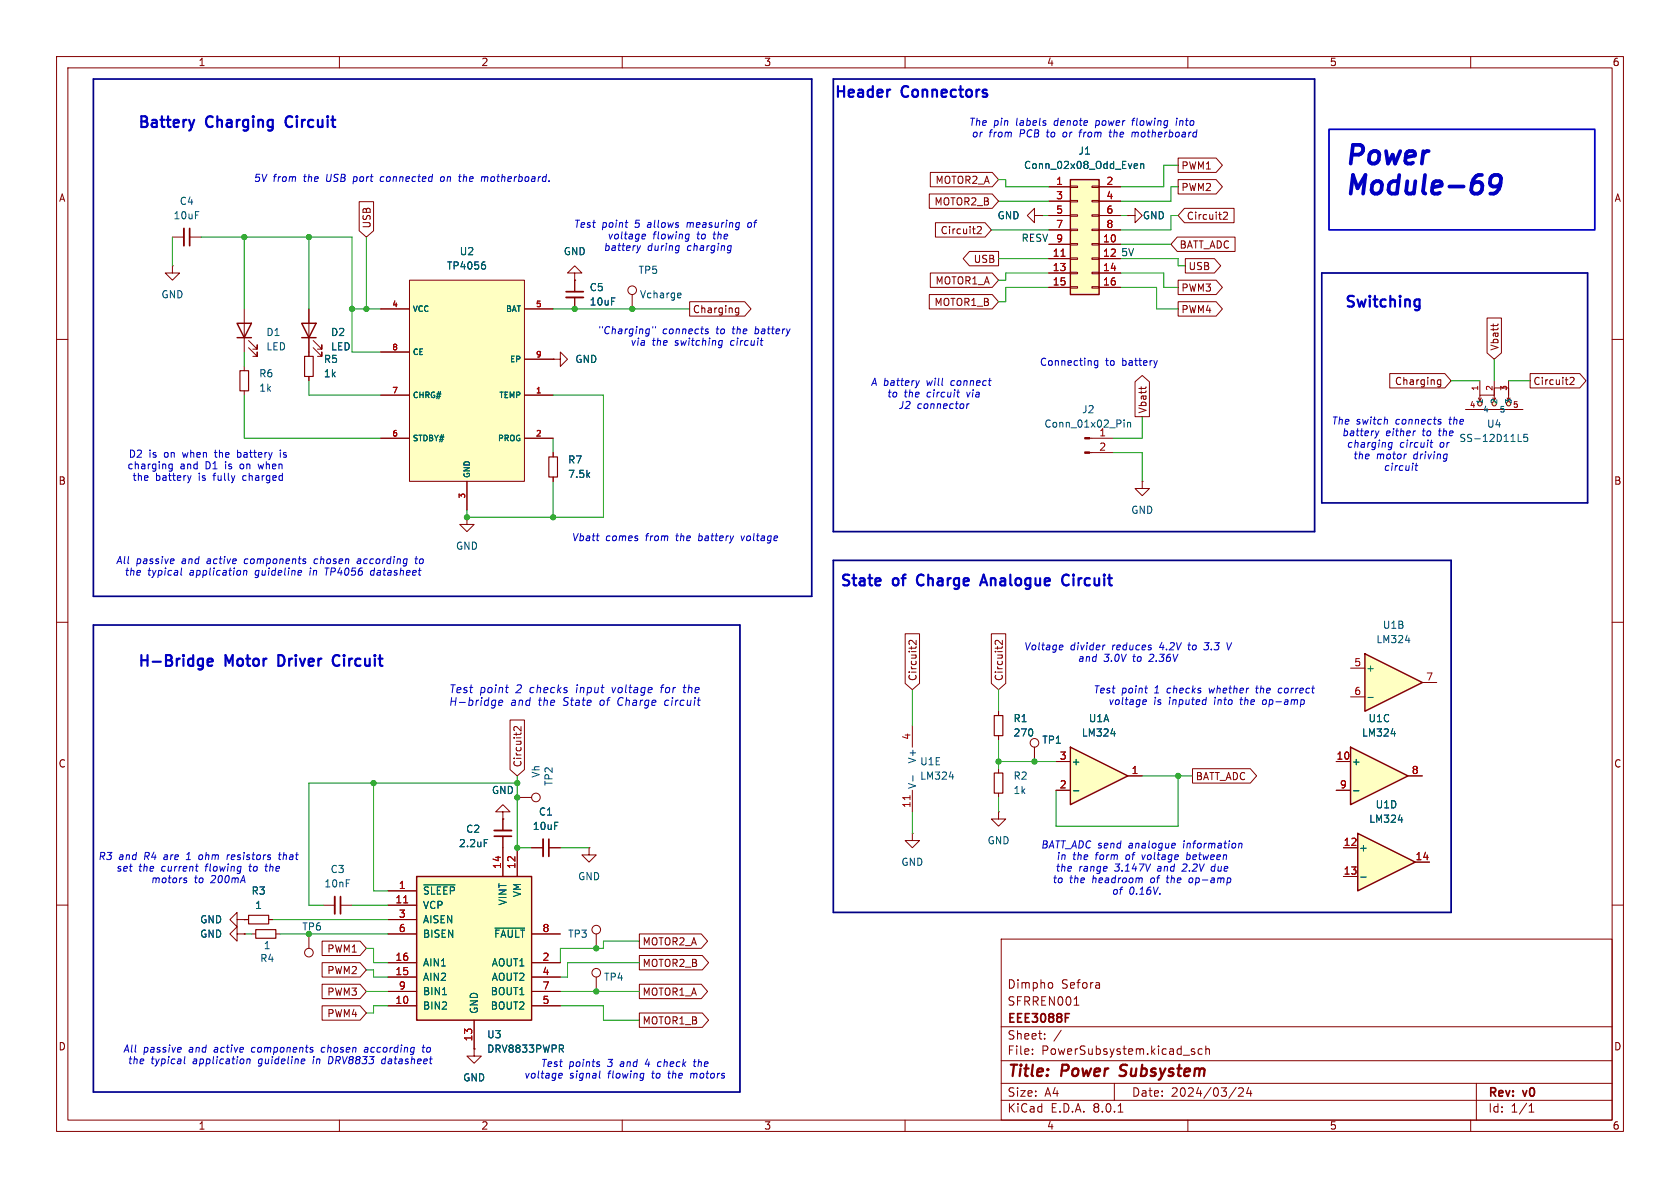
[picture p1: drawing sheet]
<svg xmlns="http://www.w3.org/2000/svg" width="297mm" height="210mm" viewBox="0 0 297 210" stroke-linecap="round" stroke-linejoin="round" font-family="sans-serif">
<g fill="none" stroke="#840000" stroke-width=".18">
<path d="M10 10h277v190h-277zM12 12h273v186h-273zM60 10v2M110 10v2M160 10v2M210 10v2M260 10v2M10 60h2M30.5 41.9h2M33.5 41.9h2.1M101.6 48.3h1.3l-1.3-1.3-1.3 1.3h1.3v1.2M101.6 49.5h.1"/>
<path d="M285 60h2M10 110h2M285 110h2M10 160h2M94 149.9h2M97 149.9h2.1M104.1 149.9v1.2h1.3l-1.3 1.3-1.2-1.3h1.2M104.1 149.9h.1M285 160h2M57.1 160h2.1M60.2 160h2M177 166h108v32h-108z"/>
<path d="M185.8 173.7l.3 .3v.4l-.3 .3M189.9 177.7h.8M60 198v2M83.8 185.4v1.3h1.3l-1.3 1.3-1.3-1.3h1.3M83.8 185.4h.1M110 198v2M160 198v2M177 194.5h108M177 191.5h108M177 187.5h108M177 181.5h108M182.5 186.3v.1"/>
<path d="M182.5 185.5v.1M184.7 183.6v.1M184.7 182.8v.1M187.6 182.1l-1.3 2M197 191.5v3M197.7 196.6h.8M210 198v2M210.7 185.8l.5 .2v.1v.2l-.5 .1M210.7 185.5h.5M212.5 185.5l-.4-.1-.3 .3v.4l.2 .2h.5M213.2 185.5l.2-.1 .3 .1 .1 .9M213.2 184.9v1.5"/>
<path d="M218.5 192.2l-1.3 2M219 192.4l.5-.1 .2 .1 .1 .3-.9 1.1h.9M220.7 192.2l-.3 1.1h.9M221.1 192.8v1M260 198v2M261 191.5v6.5M270.3 196.6h.9M270.3 195.5l.4-.4v1.5"/>
</g>
<path d="M197.9 190.1l.3 .1M198.2 188.4l-.1 .4v.2" fill="none" stroke="#840000" stroke-width=".4"/>
<path d="M33.5 40.4v3M60.2 158.5v3M97 148.3v3.1M188.3 179.9h.5M188.3 179.2h.8" fill="none" stroke="#840000" stroke-width=".3"/>
<path d="M32.5 40.4v3M59.2 158.5v3M96 148.3v3.1" fill="none" stroke="#840000" stroke-width=".33"/>
<path d="M72.4 49.5h20.3v35.6h-20.3z" fill="#ffffc2"/>
<g fill="none" stroke="#840000" stroke-width=".18">
<path d="M67.3 54.6h5.1M72.4 49.5h20.3v35.6h-20.3zM92.7 54.6h5.1M101.6 49.5v2.1M101.6 52.6v2M67.3 69.9h5.1M67.3 77.5h5.1M67.3 62.2h5.1M92.7 69.9h5.1M92.7 77.5h5.1M92.7 63.5h5.1M97.8 63.5h1.3v-1.3l1.2 1.3-1.2 1.3v-1.3"/>
<path d="M97.8 63.5h.1M82.5 85.1v5.1M97.8 80v.8M97.8 84.3v.8M88.9 143.5h1.3l-1.3-1.3-1.3 1.3h1.3v1.3M88.9 144.8h.1M88.9 144.8v2M88.9 147.8v2.1M41.9 165.1v-1.3l-1.3 1.3 1.3 1.3v-1.3h1.3M41.9 162.6v-1.3l-1.3 1.3 1.3 1.2v-1.2h1.3M43.2 165.1h.1M43.2 162.6h.1"/>
<path d="M105.4 172.7v2.6"/>
<circle cx="105.4" cy="172" r=".76"/>
</g>
<path d="M85.5 46.3h.2M85.6 46.8l.2 .2v.3l-.2 .3M85.6 148.4h.6" fill="none" stroke="#006464" stroke-width=".18"/>
<path d="M97 80.8h1.6v3.5h-1.6z" fill="none" stroke="#840000" stroke-width=".2"/>
<path d="M100.1 52.6h3M87.4 146.8h3" fill="none" stroke="#840000" stroke-width=".33"/>
<path d="M100.1 51.6h3M87.4 147.8h3" fill="none" stroke="#840000" stroke-width=".3"/>
<path d="M189.2 31.8h5.1v20.3h-5.1z" fill="#ffffc2"/>
<g fill="none" stroke="#840000" stroke-width=".18">
<path d="M185.4 33h3.8M185.4 35.6h3.8M185.4 38.1h3.8M189.2 38h1.3v.2h-1.3zM189.2 35.4h1.3v.3h-1.3zM189.2 32.9h1.3v.2h-1.3zM193 38h1.3v.2h-1.3zM193 35.4h1.3v.3h-1.3zM193 32.9h1.3v.2h-1.3zM194.3 33h3.8M194.3 35.6h3.8M194.3 38.1h3.8"/>
<path d="M185.4 43.2h3.8M185.4 45.7h3.8M185.4 48.3h3.8M185.4 50.8h3.8M185.4 40.6h3.8M189.2 50.7h1.3v.2h-1.3zM189.2 48.1h1.3v.3h-1.3zM189.2 45.6h1.3v.2h-1.3zM189.2 43.1h1.3v.2h-1.3zM189.2 40.5h1.3v.3h-1.3zM193 50.7h1.3v.2h-1.3zM193 48.1h1.3v.3h-1.3z"/>
<path d="M193 45.6h1.3v.2h-1.3zM193 43.1h1.3v.2h-1.3zM193 40.5h1.3v.3h-1.3zM194.3 43.2h3.8M194.3 45.7h3.8M194.3 48.3h3.8M194.3 50.8h3.8M194.3 40.6h3.8M43.2 162.6h.7M47.5 162.6h.8M54.6 165.1v2.5"/>
<circle cx="54.6" cy="168.4" r=".76"/>
</g>
<path d="M189.2 31.8h5.1v20.3h-5.1z" fill="none" stroke="#840000" stroke-width=".25"/>
<path d="M187.6 45.3h.7" fill="none" stroke="#a90000" stroke-width=".18"/>
<path d="M200.7 28.9l.4 .1v.2l-.6 .2M201.1 29.7l-.4 .1M201.7 29.1l.1-.2 .3 .1 .1 .8M201.7 28.9v.9" fill="none" stroke="#006464" stroke-width=".18"/>
<path d="M43.9 161.8h3.6v1.5h-3.6z" fill="none" stroke="#840000" stroke-width=".2"/>
<path d="M73.7 154.9h20.3v25.4h-20.3z" fill="#ffffc2"/>
<path d="M41.9 57.2h2.5l-1.2 2.5zM41.9 59.7h2.5M53.3 57.2h2.6l-1.3 2.5zM53.3 59.7h2.6M73.7 154.9h20.3v25.4h-20.3z" fill="none" stroke="#840000" stroke-width=".25"/>
<g fill="none" stroke="#840000" stroke-width=".18">
<path d="M30.5 47v1.3h1.2l-1.2 1.2-1.3-1.2h1.3M30.5 47h.1M43.2 54.6v7.6M54.6 54.6v8.4M111.8 52.1v2.5M43.2 64.8v.7M43.2 69.1v.8M43.9 61.5l1.6 1.5v-.8v.8h-.8M43.9 60.2l1.6 1.5v-.7v.7h-.8M54.6 66.5v.8M55.4 61.5l1.5 1.5v-.8v.8h-.8M55.4 60.2l1.5 1.5v-.7v.7h-.8"/>
<path d="M82.5 91.4v1.3h1.3l-1.3 1.3-1.2-1.3h1.2M82.5 91.4h.1M161.3 128.3v3.8M161.3 139.7v3.8M176.5 125.7v.8M176.5 130v.8M182.9 132.1v2.5M68.6 157.5h5.1M88.9 149.9v5M91.4 149.9v5M91.4 141h2.6M44.4 165.1h.8"/>
<path d="M48.8 165.1h.7M68.6 177.8h5.1M68.6 160h5.1M68.6 172.7h5.1M68.6 170.2h5.1M68.6 162.6h5.1M68.6 165.1h5.1M68.6 175.3h5.1M94 177.8h5.1M94 172.7h5.1M94 170.2h5.1M94 165.1h5.1"/>
<path d="M94 175.3h5.1M105.4 165.1v2.5M83.8 180.3v5.1"/>
<circle cx="111.8" cy="51.3" r=".76"/>
<circle cx="182.9" cy="131.3" r=".76"/>
<circle cx="94.7" cy="141" r=".76"/>
<circle cx="105.4" cy="164.3" r=".76"/>
</g>
<path d="M120 51.8l.3 .1 .1 .2-.6 .1M120.3 52.6h-.3M161.4 137.1v1M167.8 137.3h.8M74.9 156.4h5.6M78.2 175.8h.7M87.5 164.1h5.2M99.2 185.4l.4 .6M99.5 184.8l.1 .2-.1 .3" fill="none" stroke="#006464" stroke-width=".18"/>
<path d="M71.4 159.6h.7M160.9 140.6v.8" fill="none" stroke="#a90000" stroke-width=".18"/>
<path d="M42.4 65.5h1.5v3.6h-1.5zM53.8 63h1.6v3.5h-1.6zM175.8 126.5h1.5v3.5h-1.5zM45.2 164.3h3.6v1.6h-3.6z" fill="none" stroke="#840000" stroke-width=".2"/>
<path d="M241.3 115.6l10.2 5.1-10.2 5z" fill="#ffffc2"/>
<path d="M241.3 115.6l10.2 5.1-10.2 5z" fill="none" stroke="#840000" stroke-width=".25"/>
<path d="M238.8 118.1h2.5M238.8 123.2h2.5M251.5 120.7h2.5M161.3 147.3v1.3h1.3l-1.3 1.3-1.3-1.3h1.3M161.3 147.3h.1" fill="none" stroke="#840000" stroke-width=".18"/>
<path d="M248.5 113.2h.8M241.8 123.3h1" fill="none" stroke="#006464" stroke-width=".18"/>
<path d="M240 147.3l10.2 5.1-10.2 5.1z" fill="#ffffc2"/>
<path d="M240 147.3l10.2 5.1-10.2 5.1z" fill="none" stroke="#840000" stroke-width=".25"/>
<path d="M237.5 149.9h2.5M237.5 154.9h2.5M250.2 152.4h2.5" fill="none" stroke="#840000" stroke-width=".18"/>
<path d="M240.6 155h.9M247.2 144.9h.8" fill="none" stroke="#006464" stroke-width=".18"/>
<path d="M238.8 132.1l10.1 5.1-10.1 5z" fill="#ffffc2"/>
<path d="M238.8 132.1l10.1 5.1-10.1 5z" fill="none" stroke="#840000" stroke-width=".25"/>
<path d="M236.2 134.6h2.6M236.2 139.7h2.6M248.9 137.2h2.6M176.5 143.5v1.3h1.3l-1.3 1.3-1.2-1.3h1.2M176.5 143.5h.1" fill="none" stroke="#840000" stroke-width=".18"/>
<path d="M239.3 139.8h1M245.9 129.7h.8" fill="none" stroke="#006464" stroke-width=".18"/>
<path d="M189.2 132.1l10.2 5.1-10.2 5z" fill="#ffffc2"/>
<path d="M189.2 132.1l10.2 5.1-10.2 5z" fill="none" stroke="#840000" stroke-width=".25"/>
<g fill="none" stroke="#840000" stroke-width=".18">
<path d="M63.5 35.7h2.5v5.1l-1.2 1.1-1.3-1.1zM164.3 34.3h11.1l1.1 1.3-1.1 1.2h-11.1zM164.5 30.5h10.9l1.1 1.3-1.1 1.2h-10.9zM165.4 39.4h8.7l1.2 1.2-1.2 1.3h-8.7zM182.9 38.1v-1.3l-1.3 1.3 1.3 1.3v-1.3h1.2M184.1 38.1h.1M185.4 33h3.8M185.4 35.6h3.8M185.4 38.1h3.8M194.3 33h3.8M194.3 35.6h3.8M194.3 38.1h3.8"/>
<path d="M199.4 38.1h1.3v-1.3l1.2 1.3-1.2 1.3v-1.3M199.4 38.1h.1M208.3 27.9h6.7l1.1 1.3-1.1 1.3h-6.7zM208.3 31.7h6.7l1.1 1.3-1.1 1.3h-6.7zM209.4 36.8h8.8v2.6h-8.8l-1.1-1.3zM216.3 37.6l.5-.1 .2 .4-.8 .9h.8M54.6 54.6v2.6M54.6 59.7v3.3M67.3 54.6h5.1M92.7 54.6h5.1M101.6 49.5h.1M101.6 49.5v2.1"/>
<path d="M101.6 52.6v2M121.9 53.3h9.8l1.1 1.3-1.1 1.3h-9.8zM130.1 55.2l.1 .1 .4-.1M130.6 54.4v1.1l-.2 .2-.3-.1M130.6 54.5l-.4-.1-.1 .2M164.3 52.1h11.1l1.1 1.2-1.1 1.3h-11.1zM164.5 48.3h10.9l1.1 1.2-1.1 1.3h-10.9zM171.4 44.4h5.1v2.6h-5.1l-1.1-1.3zM172.8 40.2l.4-.2 .3 .4-.8 .9h.8M185.4 43.2h3.8M185.4 45.7h3.8M185.4 48.3h3.8"/>
<path d="M185.4 50.8h3.8M185.4 40.6h3.8M194.3 43.2h3.8M194.3 45.7h3.8M194.3 48.3h3.8M194.3 50.8h3.8M194.3 40.6h3.8M208.1 41.9h10.2v2.6h-10.2l-1.1-1.3zM208.3 49.5h6.7l1.1 1.3-1.1 1.3h-6.7zM208.3 53.3h6.7l1.1 1.3-1.1 1.3h-6.7zM209.5 45.7h5.2l1.1 1.3-1.1 1.3h-5.2zM262.9 56.2h2.5v6.2l-1.2 1.1-1.3-1.1z"/>
<path d="M264 57.3v.4M264.8 57.3v.1M54.6 66.5v.8M67.3 77.5h5.1M67.3 69.9h5.1M67.3 62.2h5.1M92.7 77.5h5.1M92.7 69.9h5.1M92.7 63.5h5.1M97.8 63.5h.1M192.6 77.5h4.2M200.7 67.5l1.2-1.1 1.3 1.1v6.2h-2.5z"/>
<path d="M201.8 68.4v.5M202.6 68.4v.1M245.7 66h9.7l1.1 1.3-1.1 1.3h-9.7zM254.2 67.9l.1 .1 .4-.1M254.7 67.1v1.1l-.2 .2-.3-.1M254.7 67.2l-.4-.1-.1 .2M259.1 72.4h10.1M261.4 70.4l.2 .5M261.6 67.3v2.6M261.9 70.4l-.3 .5M263.9 70.4l.3 .5M264.2 67.3v2.6v-1.3h2.5v2.3l.3-.5"/>
<path d="M264.4 70.4l-.2 .5v-1h-2.6v1M266.7 67.3v2.6M270.5 66h8.8l1.1 1.3-1.1 1.3h-8.8zM277.6 66.8l.4-.1 .3 .4-.8 .9h.8M82.5 85.1v5.1M97.8 80v.8M97.8 84.3v.8M192.6 80h4.2M201.9 85.1v1.3h1.3l-1.3 1.2-1.2-1.2h1.2M201.9 85.1h.1M160 112h2.6v8.8l-1.3 1.1-1.3-1.1zM162 113.2v.8l-.9-.8-.4 .2 .1 .5"/>
<path d="M175.3 112h2.5v8.8l-1.3 1.1-1.2-1.1zM177.2 113.2v.8l-.9-.8-.4 .2 .2 .5M90.2 127.3h2.5v8.7l-1.3 1.2-1.2-1.2zM92.1 128.4v.8l-.9-.8-.4 .3 .2 .5M176.5 125.7v.8M176.5 130v.8M176.5 135.9v.8M182.9 132.1v2.5M186.7 139.7h2.5M186.7 134.6h2.5M199.4 137.2h2.5M210.8 135.9h10.2l1.2 1.3-1.2 1.2h-10.2z"/>
<path d="M236.2 139.7h2.6M236.2 134.6h2.6M248.9 137.2h2.6M68.6 157.5h5.1M88.9 144.8h.1M88.9 144.8v2M88.9 147.8v7.1M91.4 149.9v5M94 149.9h2M97 149.9h2.1M176.5 140.2v.8M237.5 149.9h2.5"/>
<path d="M237.5 154.9h2.5M250.2 152.4h2.5M43.2 165.1h.1M43.2 162.6h.1M43.2 162.6h.7M47.5 162.6h.8M56.9 177.8h6.8l1.1 1.3-1.1 1.2h-6.8zM56.9 174h6.8l1.1 1.3-1.1 1.2h-6.8zM56.9 170.2h6.8l1.1 1.3-1.1 1.2h-6.8zM56.9 166.4h6.8l1.1 1.2-1.1 1.3h-6.8zM68.6 162.6h5.1M68.6 177.8h5.1"/>
<path d="M68.6 160h5.1M68.6 172.7h5.1M68.6 170.2h5.1M68.6 165.1h5.1M68.6 175.3h5.1M94 177.8h5.1M94 172.7h5.1M94 170.2h5.1M94 165.1h5.1M94 175.3h5.1M113 174h11l1.1 1.3-1.1 1.2h-11zM113 165.1h11l1.1 1.3-1.1 1.2h-11z"/>
<path d="M113 179.1h11.2l1.1 1.2-1.1 1.3h-11.2zM113 168.9h11.2l1.1 1.3-1.1 1.3h-11.2zM83.8 185.4h.1M83.8 180.3v5.1"/>
</g>
<g fill="none" stroke="#006464" stroke-width=".18">
<path d="M200.7 28.9l.4 .1v.2l-.6 .2M201.1 29.7l-.4 .1M201.7 29.1l.1-.2 .3 .1 .1 .8M201.7 28.9v.9M85.5 46.3h.2M85.6 46.8l.2 .2v.3l-.2 .3M198.7 74.2v.2M198.7 74.7v.8M199.3 74.7v.8M199.3 74.8l.2-.1h.3l.1 .8M268.4 78h.6M270 76.8h-.6v.6l.1-.1h.5l.1 .2-.1 .4-.2 .1-.4-.1"/>
<path d="M189.8 139.8h.9M196.4 129.7h.8M239.3 139.8h1M245.9 129.7h.8M74.9 156.4h5.6M85.6 148.4h.6M240.6 155h.9M247.2 144.9h.8M78.2 175.8h.7M87.5 164.1h5.2M99.2 185.4l.4 .6M99.5 184.8l.1 .2-.1 .3"/>
</g>
<path d="M175.8 136.7h1.5v3.5h-1.5z" fill="none" stroke="#840000" stroke-width=".2"/>
<g fill="#840000" stroke="#840000" stroke-width=".18">
<path d="M191.8 79.9h.8v.2h-.8z"/>
<path d="M191.8 77.3h.8v.3h-.8z"/>
</g>
<g fill="none" stroke="#0000c2" stroke-width=".18">
<path d="M67.4 31.3l-.2 .5 .2 .3M78.4 31.2l-.4 .1-.1 .2v.5l.3 .1M81.1 31.2h.5M81.2 32l.3 .1M85.2 31.3l.4-.1 .1 .2M85.7 31.4l-.1 .7M85.9 31.2l-.2 .2M110.5 39.3h.5M132.4 39.4l-.2 .6 .2 .2M190.7 23.4h.5M191 23l-.2 1.2M196.3 22.9l-.1 1.1 .2 .2"/>
<path d="M200.1 21.3h.5M200.2 23.4l-.1 .8M200.4 23.4l-.2 .1M200.4 21l-.2 1.2M208 21.3l-.1 .9M208.1 20.9v.1M113.2 43.4l-.4 .9M113.6 41.5l.4-.1 .1 .3-.6 .1M114 42.2h-.4M114.7 58.2h.1M114.8 58.2l-.1 1M115.4 57.7v.3"/>
<path d="M115.9 57.7v.3M120.1 43.4l-.1 1.1M121.7 42.2h-.3M121.8 41.4l-.1 1-.1 .2M124.8 58.5l.4 .3-.1 .1-.3 .1M124.8 58.2h.4M128.9 43.4l.4 .1M129.2 44.2l-.2 .1M129.3 43.4l-.2 1.1-.1 .1M42 79.6v1.2M42.1 80h-.1M49.6 79.6v.1"/>
<path d="M49.6 80v.8M127.3 60.2l.4 .1M127.6 61h-.4M127.7 60.2l-.1 1-.3 .3M134.7 61h.1M162.5 67.3l-.4 .8M169.2 69.3h.4M169.3 70.1l.2 .1M169.4 68.9l-.1 1.1M171 71.4l-.1 .8M171.3 71.4l-.4 .2M194.1 63.7v1.1l-.3 .2h-.3"/>
<path d="M194.1 63.8l-.4-.1-.2 .3 .1 .5h.5M204.6 63.7l-.3 .9M243.8 76.2l-.4 .8M245.3 74.2l-.1 .8M245.5 78.9l.1 .2 .4-.1M246.1 78.3l-.3-.1-.3 .3M246.1 78.2l-.1 1.1-.3 .2-.3-.1M250.1 76.2h.2M252.8 78.2h.5M253.1 77.8l-.2 1.1 .3 .2M254.4 74.6l.3 .1-.2 .3M254.5 74.1l.3 .1"/>
<path d="M30.4 82v1.1l-.2 .2-.3-.1M30.4 82.1l-.3-.1-.3 .3 .2 .5h.4M30.6 98.8l.2 .3-.7 .1M33.8 84.1l-.3 .8M42 80.8h.1M45.6 82l.3 .9M53.8 98.8l.3 .1M53.9 99.2l.2 .2-.3 .2M55.7 98.9l-.2 .5 .2 .2M63.6 98.8l-.3 .1M63.6 99.2h-.3l-.2 .1 .1 .3h.4M73.4 98.8h.4"/>
<path d="M73.6 98.4l-.1 1.1 .2 .1M105.4 94.7h.5M131 94.7l.2 .9 .4-.9M248.5 80.3h.2M250.4 81.9l-.1 1.1 .2 .2M32.1 100.4l-.1 1.1 .1 .2M43.1 100.8l-.1 .9M43.2 100.9l-.1 .1M43.6 100.9v.8M53.2 101.6l-.1 .1M53.3 100.9v.2l-.6 .2M57.8 100.4l-.1 1.3"/>
<path d="M65.7 100.9l-.2 .5 .2 .3h.2M187.5 114l.4 .1v.2l-.6 .2M187.8 114.8l-.4 .1M195.4 114l-.3 .1M210 114h.5M212.8 114.8l.6 .1M213 113.6h.8M216.9 113.6l.3 1.3 .5-1.3M87.5 123.8h.1M87.5 124.6l-.1 .1M87.6 123.8l-.2 1.2M88.4 123.8l-.2 .2-.1 .5 .2 .2 .4-.1"/>
<path d="M88.7 123.8l.2 .3-.7 .1M89.4 121.5h.5M108.2 121.5l.2 1M116.8 121.5h.5M117 121.3l-.1 1.2M117.7 123.8l-.2 .6 .2 .3M120.8 121.5h.5M121 121.1l-.1 1.2 .3 .2M202.4 121.7h.5M202.5 124.5h-.3M202.6 123.8l.1 .2-.7 .1M213.8 121.7l.1 .8"/>
<path d="M219.2 123.7h.5M222 121.7h.5M222.2 121.2l-.1 1.1 .1 .2M223.4 123.8l-.2 .5 .2 .2M226.5 121.7l-.4 .1-.1 .5 .1 .1 .3 .1M230.4 123.7l.2 .2-.1 .5M32.6 155.3h.4M32.7 155.6l.3 .1v.2l-.2 .1h-.2M32.9 152h.7M33.2 151h-.2M34.6 153.2h.5M34.8 154h.1"/>
<path d="M35.3 151.2l-.2 .5 .2 .3M40.2 151.1l-.1 .9M40.5 151.1l-.3 .3M44 153.2h.5M46.8 153.2h.5M47.1 152.7l-.2 1.1 .2 .2M49.2 151.1h.5M49.5 150.7l-.2 1.1 .3 .2M201.6 155.2l.3 .2v.6M201.9 151.1l.2 .9M206.2 155.2h.5M207.4 149.1h.3l.1 .3-.7 .1"/>
<path d="M207.6 149.8l-.1 .1M209.8 151.9l.1 .1M209.9 150.7l-.1 1.3M210 151.1l-.1 .1M210.4 155.3l-.2 .5 .2 .2M214.3 153.2l-.2 .6 .2 .2M217.4 155.2l.2 .2-.1 .5M219 149.2l.2-.1h.3v.8M219.1 149.1l-.2 .8M31.9 185.2l.1 .3-.6 .1M32.7 186.8l-.1 1.1 .1 .1M43.7 187.3l.2-.1 .3 .1-.1 .7"/>
<path d="M43.7 187.2l-.1 .8M53.8 188h-.2M53.9 187.3v.2l-.6 .1M55 185.2h.3M55.2 185.6l.1 .2-.2 .2M57 185.2l-.2 .6 .2 .2M58.2 186.8l-.2 1.2h.4M64.9 185.2h-.4M64.9 185.5h-.3l-.2 .2v.2l.5 .1M67.6 187.3l-.1 .5 .1 .2h.3M74.6 185.2h.5M74.9 184.7l-.2 1.1 .3 .2"/>
<path d="M98.9 189.8l.3-.1 .2 .3-.6 .2M99.3 190.5l-.4 .1M105.8 188.1l.2 .3-.2 .1M105.9 187.7l.1 .1M106 190.5l.1 .1M106.1 189.3l-.2 1.1M113.7 189.7l.1 .1M113.8 189.7l-.1 1.1M116.4 187.8l-.2 .5 .2 .2M118.1 189.7h.4M122.2 189.7l-.1 .9M122.2 189.8v.1"/>
<path d="M122.6 187.7h.5M122.8 187.3l-.1 1.1 .3 .1"/>
</g>
<g fill="none" stroke="#0000c2" stroke-width=".38">
<path d="M157.4 15.9h-.4M25.9 20.7l-.3-.2h-.6v2M28.6 20.5v1.7M29.7 20.5v1.7M34.3 21.2l-.4 1.3M37.6 20.7a.66 .66 0 0 0-1 .1M38.4 20.5v2M44.8 20.5l-.1 .1 .1 .1M44.8 20.5l.1 .1-.1 .1M44.8 20.5v.2M51.7 20.7a.77 .77 0 0 0-1 0 .77 .77 0 0 0-.2 .9l.2 .6M52.5 20.5l-.1 .1 .1 .1"/>
<path d="M52.5 20.5l.1 .1-.1 .1M52.5 20.5v.2M57.9 20.5l-.1 .1 .1 .1M57.9 20.5l.1 .1-.1 .1M57.9 20.5v.2M58.8 20.5v1.7M239.4 52.4l-.8-.1-.2 .2M242.2 52.3l-.1 .1 .1 .1M242.2 52.3l.1 .1-.1 .1M242.2 52.3v.2M243.1 52.3v1.6M245.8 52.3v1.9"/>
<path d="M247.5 52.3l-.1 .1 .1 .1M247.5 52.3l.1 .1-.1 .1M247.5 52.3v.2M250.8 52.9l.2 .1M251 52.9l-.1 1.8M251 54.1l-.2 .1M25 115.8v1.9M26.1 115.8v1.9M30.3 116l-.3-.2h-.7v1.9M32.4 115.8l-.1 .1 .1 .1M32.4 115.8l.1 .1-.1 .1M32.4 115.8v.2"/>
<path d="M34.2 115.8v1.9M36.7 117.1l.9-.2-.1-.4-.5-.1-.3 .3 .1 .9 .2 .1 .5-.1M39.9 117.7v-1.9l.6 1.4 .6-1.4v1.9M43.8 115.8v1.6M50.1 116.1l-.4-.3h-.5v1.9h.5M52.3 115.8l-.1 .1 .1 .1M52.3 115.8l.1 .1-.1 .1M52.3 115.8v.2M60 116a.77 .77 0 0 0-.9 0 .77 .77 0 0 0-.3 .9 .73 .73 0 0 0 .3 .7 .73 .73 0 0 0 .8 0M60.8 115.8l-.1 .1 .1 .1M60.8 115.8l.1 .1-.1 .1M60.8 115.8v.2"/>
<path d="M66.3 115.8l-.1 .1 .1 .1M66.3 115.8l.1 .1-.1 .1M66.3 115.8v.2M67.2 115.8v1.6M155.6 102.3l.1 .4-.9 .1M173.3 103.5l.6-1.9 .6 1.9M173.4 102.9h1M187.9 103a.66 .66 0 0 0 1.1 .3M189 101.8a.66 .66 0 0 0-1.1 .2"/>
</g>
<path d="M234.9 22.9h47v17.7h-47z" fill="none" stroke="#0000c2" stroke-width=".3"/>
<path d="M238.8 34.2l.4-3.3 .8 2.4 1.4-2.4-.4 3.3M240.9 25.9l-.4-.3h-1.3l-.4 3.3M247.4 30.9l-.4 3.3M251.9 30.9l-.3 2.9M262 30.9h-.6l-.5 .3M265.3 32.3a1.06 1.06 0 0 1-1.8 .4l-.1-.4 .1-.7a1.06 1.06 0 0 1 1.8-.4 2.43 2.43 0 0 1-1.2 3h-.6" fill="none" stroke="#0000c2" stroke-width=".66"/>
<path d="M16.5 14h127v91.4h-127zM147.3 14h85.1v80h-85.1zM233.7 48.3h47v40.6h-47zM147.3 99.1h109.2v62.2h-109.2zM16.5 110.5h114.3v82.5h-114.3z" fill="none" stroke="#000084" stroke-width=".3"/>
<g fill="none" stroke="#009600" stroke-width=".18">
<path d="M176.5 31.8h1.3v1.2h7.6M176.5 35.6h8.9M184.1 38.1h1.3M198.1 38.1h1.3M208.3 33h-1.3v2.6h-8.9M208.3 38.1h-1.3v2.5h-8.9M208.3 29.2h-2.6v3.8h-7.6M30.5 41.9v5.1M35.6 41.9h26.6v20.3h5.1M43.2 41.9v12.7M54.6 41.9v12.7M62.2 54.6h5.1"/>
<path d="M64.8 41.9v12.7M97.8 54.6h24.1M175.3 40.6h10.1M176.5 45.7h8.9M185.4 50.8h-7.6v2.5h-1.3M185.4 48.3h-7.6v1.2h-1.3M198.1 50.8h6.4v3.8h3.8M198.1 48.3h7.6v2.5h2.6M198.1 45.7h10.2v1.3h1.2M198.1 43.2h8.9M43.2 69.9v7.6h24.1M43.2 62.2v2.6"/>
<path d="M54.6 67.3v2.6h12.7M97.8 69.9h8.9v21.5h-24.2v-1.2M97.8 77.5v2.5M201.9 73.7v3.8h-5.1M256.5 67.3h5.1M264.2 63.5v3.8M266.7 67.3h3.8M97.8 85.1v6.3M196.8 80h5.1v5.1M66 138.4v19.1h2.6M91.4 137.2v12.7h2.6M91.4 138.4h-36.8v21.6h2.5"/>
<path d="M161.3 121.9v6.4M176.5 134.6h10.2M176.5 121.9v3.8M176.5 130.8v5.1M201.9 137.2h8.9M208.3 137.2v8.9h-21.6v-6.4M99.1 149.9h5M161.3 143.5v3.8M176.5 141v2.5M43.2 165.1h1.2M48.3 162.6h20.3M49.5 165.1h19.1"/>
<path d="M62.2 160h6.4M64.8 175.3h3.8M64.8 167.6h1.2v2.6h2.6M64.8 171.5h1.2v1.2h2.6M68.6 177.8h-2.6v1.3h-1.2M99.1 175.3h13.9M99.1 177.8h7.6v2.5h6.3M113 166.4h-6.3v1.2h-7.6v2.6M113 170.2h-12.7v2.5h-1.2"/>
</g>
<path d="M187.6 45.3h.7M71.4 159.6h.7" fill="none" stroke="#a90000" stroke-width=".18"/>
<g fill="#009600" stroke="#009600" stroke-width=".18">
<circle cx="105.4" cy="167.6" r=".46"/>
<circle cx="105.4" cy="175.3" r=".46"/>
<circle cx="91.4" cy="149.9" r=".46"/>
<circle cx="176.5" cy="134.6" r=".46"/>
<circle cx="91.4" cy="138.4" r=".46"/>
<circle cx="91.4" cy="141" r=".46"/>
<circle cx="54.6" cy="41.9" r=".46"/>
<circle cx="43.2" cy="41.9" r=".46"/>
<circle cx="111.8" cy="54.6" r=".46"/>
<circle cx="101.6" cy="54.6" r=".46"/>
<circle cx="62.2" cy="54.6" r=".46"/>
<circle cx="64.8" cy="54.6" r=".46"/>
<circle cx="82.5" cy="91.4" r=".46"/>
<circle cx="97.8" cy="91.4" r=".46"/>
<circle cx="66" cy="138.4" r=".46"/>
<circle cx="54.6" cy="165.1" r=".46"/>
<circle cx="208.3" cy="137.2" r=".46"/>
<circle cx="182.9" cy="134.6" r=".46"/>
</g>
<g font-size="4.6" fill="#0000c2">
<text x="237.6" y="30.8">Power</text>
<text x="237.6" y="36.1">Module-69</text>
</g>
<g font-size="2.8" fill="#840000">
<text x="178" y="190.9">Title:</text>
<text x="187.7" y="190.9">Power</text>
<text x="198.8" y="190.9">Subsystem</text>
</g>
<g font-size="2.7" fill="#0000c2">
<text x="147.3" y="17.8">Header</text>
<text x="159.4" y="17.8">Connectors</text>
<text x="24.3" y="23.5">Battery</text>
<text x="36.6" y="23.5">Charging</text>
<text x="51.4" y="23.5">Circuit</text>
<text x="237.6" y="55.3">Switching</text>
<text x="148.3" y="104.1">State</text>
<text x="157.9" y="104.1">of</text>
<text x="162.9" y="104.1">Charge</text>
<text x="175" y="104.1">Analogue</text>
<text x="190.1" y="104.1">Circuit</text>
<text x="24.3" y="118.8">H-Bridge</text>
<text x="39.9" y="118.8">Motor</text>
<text x="50" y="118.8">Driver</text>
<text x="60.5" y="118.8">Circuit</text>
</g>
<g font-size="2.1" fill="#840000">
<text x="178" y="178">SFRREN001</text>
<text x="178" y="175">Dimpho</text>
<text x="187.6" y="175">Sefora</text>
<text x="178" y="184">Sheet:</text>
<text x="178" y="181.2">EEE3088F</text>
<text x="178" y="186.7">File:</text>
<text x="184.1" y="186.7">PowerSubsystem.kicad_sch</text>
<text x="178" y="196.9">KiCad</text>
<text x="178" y="194.1">Size:</text>
<text x="184.7" y="194.1">A4</text>
<text x="185.7" y="196.9">E.D.A.</text>
<text x="193.3" y="196.9">8.0.1</text>
<text x="200" y="194.1">Date:</text>
<text x="207" y="194.1">2024/03/24</text>
<text x="263" y="194.3">Rev:</text>
<text x="263" y="196.9">Id:</text>
<text x="267.1" y="196.9">1/1</text>
<text x="269.4" y="194.3">v0</text>
</g>
<g font-size="1.9" fill="#0000c2">
<text x="79.3" y="125">H-bridge</text>
<text x="79.3" y="122.7">Test</text>
<text x="84.8" y="122.7">point</text>
<text x="90.2" y="125">and</text>
<text x="91.3" y="122.7">2</text>
<text x="93.8" y="122.7">checks</text>
<text x="95.2" y="125">the</text>
<text x="99.7" y="125">State</text>
<text x="102.2" y="122.7">input</text>
<text x="106.4" y="125">of</text>
<text x="108.7" y="122.7">voltage</text>
<text x="109.7" y="125">Charge</text>
<text x="117.5" y="122.7">for</text>
<text x="118.2" y="125">circuit</text>
<text x="121.7" y="122.7">the</text>
</g>
<g font-size="1.8" fill="#840000">
<text x="35" y="11.9">1</text>
<text x="85" y="11.9">2</text>
<text x="135" y="11.9">3</text>
<text x="185" y="11.9">4</text>
<text x="235" y="11.9">5</text>
<text x="285" y="11.9">6</text>
<text x="10.3" y="35.9">A</text>
<text x="165.3" y="32.7">MOTOR2_A</text>
<text x="208.8" y="30.2">PWM1</text>
<text x="208.8" y="34">PWM2</text>
<text x="285.3" y="35.9">A</text>
<text x="65.7" y="40.5" transform="rotate(-90 65.7 40.5)">USB</text>
<text x="165.1" y="36.5">MOTOR2_B</text>
<text x="166.2" y="41.6">Circuit2</text>
<text x="209.7" y="39.1">Circuit2</text>
<text x="172" y="46.7">USB</text>
<text x="208.4" y="44.1">BATT_ADC</text>
<text x="210" y="47.9">USB</text>
<text x="165.3" y="50.5">MOTOR1_A</text>
<text x="208.8" y="51.8">PWM3</text>
<text x="122.4" y="55.6">Charging</text>
<text x="165.1" y="54.3">MOTOR1_B</text>
<text x="208.8" y="55.6">PWM4</text>
<text x="265.1" y="62.1" transform="rotate(-90 265.1 62.1)">Vbatt</text>
<text x="246.5" y="68.3">Charging</text>
<text x="271" y="68.3">Circuit2</text>
<text x="202.9" y="73.2" transform="rotate(-90 202.9 73.2)">Vbatt</text>
<text x="10.3" y="85.9">B</text>
<text x="285.3" y="85.9">B</text>
<text x="162.2" y="120.5" transform="rotate(-90 162.2 120.5)">Circuit2</text>
<text x="177.5" y="120.5" transform="rotate(-90 177.5 120.5)">Circuit2</text>
<text x="10.3" y="135.9">C</text>
<text x="92.4" y="135.7" transform="rotate(-90 92.4 135.7)">Circuit2</text>
<text x="285.3" y="135.9">C</text>
<text x="211.3" y="138.1">BATT_ADC</text>
<text x="113.5" y="167.3">MOTOR2_A</text>
<text x="57.8" y="172.4">PWM2</text>
<text x="57.8" y="168.6">PWM1</text>
<text x="113.5" y="171.1">MOTOR2_B</text>
<text x="57.8" y="176.2">PWM3</text>
<text x="113.5" y="176.2">MOTOR1_A</text>
<text x="10.3" y="185.9">D</text>
<text x="57.8" y="180">PWM4</text>
<text x="113.5" y="181.3">MOTOR1_B</text>
<text x="285.3" y="185.9">D</text>
<text x="35" y="199.9">1</text>
<text x="85" y="199.9">2</text>
<text x="135" y="199.9">3</text>
<text x="185" y="199.9">4</text>
<text x="235" y="199.9">5</text>
<text x="285" y="199.9">6</text>
</g>
<g font-size="1.8" fill="#0000c2">
<text x="171.2" y="22.5">The</text>
<text x="175.6" y="22.5">pin</text>
<text x="179.7" y="22.5">labels</text>
<text x="186.6" y="22.5">denote</text>
<text x="194.1" y="22.5">power</text>
<text x="200.8" y="22.5">flowing</text>
<text x="208.7" y="22.5">into</text>
<text x="171.7" y="24.5">or</text>
<text x="174.8" y="24.5">from</text>
<text x="180.3" y="24.5">PCB</text>
<text x="185.3" y="24.5">to</text>
<text x="188.3" y="24.5">or</text>
<text x="191.4" y="24.5">from</text>
<text x="197" y="24.5">the</text>
<text x="201.1" y="24.5">motherboard</text>
<text x="44.8" y="32.4">5V from</text>
<text x="53.8" y="32.4">the</text>
<text x="57.9" y="32.4">USB</text>
<text x="62.9" y="32.4">port</text>
<text x="67.9" y="32.4">connected</text>
<text x="78.7" y="32.4">on</text>
<text x="82.2" y="32.4">the</text>
<text x="86.3" y="32.4">motherboard.</text>
<text x="101.4" y="40.5">Test</text>
<text x="106.4" y="40.5">point</text>
<text x="112.3" y="40.5">5</text>
<text x="114.7" y="40.5">allows</text>
<text x="121.8" y="40.5">measuring</text>
<text x="132.8" y="40.5">of</text>
<text x="106.6" y="44.6">battery</text>
<text x="107.3" y="42.5">voltage</text>
<text x="114.4" y="44.6">during</text>
<text x="115.4" y="42.5">flowing</text>
<text x="121.6" y="44.6">charging</text>
<text x="123.3" y="42.5">to</text>
<text x="126.4" y="42.5">the</text>
<text x="105.6" y="59.3">&quot;Charging&quot;</text>
<text x="117.1" y="59.3">connects</text>
<text x="126.7" y="59.3">to</text>
<text x="129.7" y="59.3">the</text>
<text x="133.9" y="59.3">battery</text>
<text x="111.4" y="61.3">via</text>
<text x="115.2" y="61.3">the</text>
<text x="119.4" y="61.3">switching</text>
<text x="129.4" y="61.3">circuit</text>
<text x="183.7" y="64.9">Connecting</text>
<text x="195.4" y="64.9">to</text>
<text x="198.5" y="64.9">battery</text>
<text x="153.9" y="68.4">A battery</text>
<text x="156.7" y="70.5">to</text>
<text x="159.8" y="70.5">the</text>
<text x="163.9" y="68.4">will</text>
<text x="163.9" y="70.5">circuit</text>
<text x="168.3" y="68.4">connect</text>
<text x="171.1" y="70.5">via</text>
<text x="158.7" y="72.5">J2</text>
<text x="162.1" y="72.5">connector</text>
<text x="235.3" y="75.3">The</text>
<text x="237.2" y="77.3">battery</text>
<text x="239.7" y="75.3">switch</text>
<text x="244.9" y="77.3">either</text>
<text x="246.8" y="75.3">connects</text>
<text x="251.6" y="77.3">to</text>
<text x="254.6" y="77.3">the</text>
<text x="256.4" y="75.3">the</text>
<text x="22.4" y="83.2">charging</text>
<text x="22.7" y="81.1">D2</text>
<text x="26.3" y="81.1">is</text>
<text x="29.1" y="81.1">on</text>
<text x="31.8" y="83.2">and</text>
<text x="32.6" y="81.1">when</text>
<text x="36.4" y="83.2">D1</text>
<text x="38.5" y="81.1">the</text>
<text x="40.1" y="83.2">is</text>
<text x="42.6" y="81.1">battery</text>
<text x="42.9" y="83.2">on</text>
<text x="46.4" y="83.2">when</text>
<text x="50.4" y="81.1">is</text>
<text x="238" y="79.4">charging</text>
<text x="239.1" y="81.4">the</text>
<text x="243.3" y="81.4">motor</text>
<text x="244.5" y="83.4">circuit</text>
<text x="247.4" y="79.4">circuit</text>
<text x="250" y="81.4">driving</text>
<text x="254.6" y="79.4">or</text>
<text x="23.3" y="85.2">the</text>
<text x="27.5" y="85.2">battery</text>
<text x="35.2" y="85.2">is</text>
<text x="38" y="85.2">fully</text>
<text x="43.4" y="85.2">charged</text>
<text x="101" y="95.9">Vbatt</text>
<text x="107" y="95.9">comes</text>
<text x="114.2" y="95.9">from</text>
<text x="119.8" y="95.9">the</text>
<text x="123.9" y="95.9">battery</text>
<text x="131.7" y="95.9">voltage</text>
<text x="20.4" y="99.9">All</text>
<text x="21.9" y="102">the</text>
<text x="24" y="99.9">passive</text>
<text x="26.1" y="102">typical</text>
<text x="32.2" y="99.9">and</text>
<text x="33.6" y="102">application</text>
<text x="36.8" y="99.9">active</text>
<text x="43.6" y="99.9">components</text>
<text x="45.4" y="102">guideline</text>
<text x="55.2" y="102">in</text>
<text x="56.2" y="99.9">chosen</text>
<text x="58.1" y="102">TP4056</text>
<text x="64" y="99.9">according</text>
<text x="66.3" y="102">datasheet</text>
<text x="74.5" y="99.9">to</text>
<text x="181" y="115.2">Voltage</text>
<text x="189.1" y="115.2">divider</text>
<text x="190.5" y="117.2">and</text>
<text x="195.1" y="117.2">3.0V</text>
<text x="196.7" y="115.2">reduces</text>
<text x="200.4" y="117.2">to</text>
<text x="203.4" y="117.2">2.36V</text>
<text x="205.2" y="115.2">4.2V</text>
<text x="210.5" y="115.2">to</text>
<text x="213.5" y="115.2">3.3</text>
<text x="193.2" y="122.8">Test</text>
<text x="195.8" y="124.8">voltage</text>
<text x="198.2" y="122.8">point</text>
<text x="203.9" y="124.8">is</text>
<text x="204.2" y="122.8">1</text>
<text x="206.6" y="122.8">checks</text>
<text x="206.7" y="124.8">inputed</text>
<text x="214.2" y="122.8">whether</text>
<text x="214.9" y="124.8">into</text>
<text x="219.7" y="124.8">the</text>
<text x="222.7" y="122.8">the</text>
<text x="223.8" y="124.8">op-amp</text>
<text x="226.8" y="122.8">correct</text>
<text x="17.3" y="152.2">R3</text>
<text x="20.5" y="154.3">set</text>
<text x="20.9" y="152.2">and</text>
<text x="24.5" y="154.3">the</text>
<text x="25.6" y="152.2">R4</text>
<text x="28.6" y="154.3">current</text>
<text x="29.2" y="152.2">are</text>
<text x="33.4" y="152.2">1</text>
<text x="35.8" y="152.2">ohm</text>
<text x="36.6" y="154.3">flowing</text>
<text x="40.9" y="152.2">resistors</text>
<text x="44.5" y="154.3">to</text>
<text x="47.5" y="154.3">the</text>
<text x="50.3" y="152.2">that</text>
<text x="184" y="150.2">BATT_ADC send</text>
<text x="186.5" y="154.3">the</text>
<text x="186.7" y="152.2">in</text>
<text x="189.6" y="152.2">the</text>
<text x="190.7" y="154.3">range</text>
<text x="193.7" y="152.2">form</text>
<text x="197.2" y="154.3">3.147V</text>
<text x="199.3" y="152.2">of</text>
<text x="199.6" y="150.2">analogue</text>
<text x="202.3" y="152.2">voltage</text>
<text x="204.9" y="154.3">and</text>
<text x="209.4" y="150.2">information</text>
<text x="209.5" y="154.3">2.2V</text>
<text x="210.4" y="152.2">between</text>
<text x="214.8" y="154.3">due</text>
<text x="26.6" y="156.3">motors</text>
<text x="34.3" y="156.3">to</text>
<text x="37.3" y="156.3">200mA</text>
<text x="186" y="156.3">to</text>
<text x="189" y="156.3">the</text>
<text x="193.2" y="156.3">headroom</text>
<text x="196.5" y="158.4">of</text>
<text x="199.5" y="158.4">0.16V.</text>
<text x="203.6" y="156.3">of</text>
<text x="206.7" y="156.3">the</text>
<text x="210.8" y="156.3">op-amp</text>
<text x="21.7" y="186.3">All</text>
<text x="22.5" y="188.3">the</text>
<text x="25.3" y="186.3">passive</text>
<text x="26.7" y="188.3">typical</text>
<text x="33.5" y="186.3">and</text>
<text x="34.2" y="188.3">application</text>
<text x="38.1" y="186.3">active</text>
<text x="44.9" y="186.3">components</text>
<text x="45.9" y="188.3">guideline</text>
<text x="55.7" y="188.3">in</text>
<text x="57.4" y="186.3">chosen</text>
<text x="58.7" y="188.3">DRV8833</text>
<text x="65.3" y="186.3">according</text>
<text x="68.3" y="188.3">datasheet</text>
<text x="75.7" y="186.3">to</text>
<text x="92.6" y="190.9">voltage</text>
<text x="95.5" y="188.8">Test</text>
<text x="100.5" y="188.8">points</text>
<text x="100.6" y="190.9">signal</text>
<text x="107.5" y="188.8">3</text>
<text x="107.6" y="190.9">flowing</text>
<text x="109.9" y="188.8">and</text>
<text x="114.5" y="188.8">4</text>
<text x="115.5" y="190.9">to</text>
<text x="116.9" y="188.8">check</text>
<text x="118.5" y="190.9">the</text>
<text x="122.7" y="190.9">motors</text>
<text x="123.5" y="188.8">the</text>
</g>
<g font-size="1.8" fill="#006464">
<text x="190.6" y="27.5">J1</text>
<text x="180.9" y="30.1">Conn_02x08_Odd_Even</text>
<text x="30.6" y="39">10uF</text>
<text x="31.7" y="36.4">C4</text>
<text x="176.3" y="39">GND</text>
<text x="201.9" y="39">GND</text>
<text x="78.9" y="47.9">TP4056</text>
<text x="81.2" y="45.3">U2</text>
<text x="99.6" y="45.3">GND</text>
<text x="28.4" y="52.9">GND</text>
<text x="104.1" y="51.7">C5</text>
<text x="112.8" y="48.6">TP5</text>
<text x="113" y="52.9">Vcharge</text>
<text x="47" y="59.6">D1</text>
<text x="58.4" y="59.6">D2</text>
<text x="104.1" y="54.2">10uF</text>
<text x="47" y="62.1">LED</text>
<text x="57.2" y="64.4">R5</text>
<text x="58.4" y="62.1">LED</text>
<text x="101.6" y="64.4">GND</text>
<text x="45.7" y="66.9">R6</text>
<text x="45.7" y="69.4">1k</text>
<text x="57.2" y="66.9">1k</text>
<text x="184.5" y="75.8">Conn_01x02_Pin</text>
<text x="191.2" y="73.3">J2</text>
<text x="194.2" y="77.2">1</text>
<text x="262.8" y="75.8">U4</text>
<text x="100.3" y="82.1">R7</text>
<text x="257.9" y="78.3">SS-12D11L5</text>
<text x="100.3" y="84.7">7.5k</text>
<text x="199.9" y="91">GND</text>
<text x="80.5" y="97.4">GND</text>
<text x="243.2" y="113.9">LM324</text>
<text x="244.4" y="111.4">U1B</text>
<text x="241.4" y="119">+</text>
<text x="179.1" y="127.9">R1</text>
<text x="179.1" y="130.4">270</text>
<text x="184.2" y="131.7">TP1</text>
<text x="191.2" y="130.4">LM324</text>
<text x="192.4" y="127.9">U1A</text>
<text x="240.7" y="130.4">LM324</text>
<text x="241.8" y="127.9">U1C</text>
<text x="95.6" y="137.6" transform="rotate(-90 95.6 137.6)">Vh</text>
<text x="162.2" y="135.1" transform="rotate(-90 162.2 135.1)">V+</text>
<text x="162.6" y="135.5">U1E</text>
<text x="189.4" y="135.5">+</text>
<text x="238.9" y="135.5">+</text>
<text x="86.9" y="140.6">GND</text>
<text x="97.9" y="139" transform="rotate(-90 97.9 139)">TP2</text>
<text x="162.2" y="139.6" transform="rotate(-90 162.2 139.6)">V-</text>
<text x="162.6" y="138">LM324</text>
<text x="179.1" y="138">R2</text>
<text x="179.1" y="140.6">1k</text>
<text x="243.1" y="143.1">U1D</text>
<text x="81" y="150">2.2uF</text>
<text x="82.3" y="147.4">C2</text>
<text x="94.1" y="146.9">10uF</text>
<text x="95.2" y="144.4">C1</text>
<text x="174.5" y="149.5">GND</text>
<text x="242" y="145.6">LM324</text>
<text x="58.3" y="154.5">C3</text>
<text x="102.1" y="155.8">GND</text>
<text x="159.3" y="153.3">GND</text>
<text x="240.2" y="150.7">+</text>
<text x="44.4" y="158.3">R3</text>
<text x="45" y="160.9">1</text>
<text x="57.3" y="157.1">10nF</text>
<text x="74.7" y="158.3">~{SLEEP}</text>
<text x="74.7" y="160.9">VCP</text>
<text x="89.8" y="160.2" transform="rotate(-90 89.8 160.2)">VINT</text>
<text x="92.3" y="158.7" transform="rotate(-90 92.3 158.7)">VM</text>
<text x="35.3" y="166">GND</text>
<text x="35.3" y="163.4">GND</text>
<text x="46.5" y="168">1</text>
<text x="53.3" y="164.7">TP6</text>
<text x="74.7" y="163.4">AISEN</text>
<text x="74.7" y="166">BISEN</text>
<text x="87.3" y="166">~{FAULT}</text>
<text x="100.3" y="166">TP3</text>
<text x="45.9" y="170.3">R4</text>
<text x="74.7" y="173.6">AIN2</text>
<text x="74.7" y="171">AIN1</text>
<text x="86.8" y="171">AOUT1</text>
<text x="86.8" y="173.6">AOUT2</text>
<text x="106.7" y="173.6">TP4</text>
<text x="74.7" y="178.7">BIN2</text>
<text x="74.7" y="176.1">BIN1</text>
<text x="84.7" y="179.3" transform="rotate(-90 84.7 179.3)">GND</text>
<text x="86.7" y="178.7">BOUT2</text>
<text x="86.7" y="176.1">BOUT1</text>
<text x="86" y="183.7">U3</text>
<text x="81.8" y="191.4">GND</text>
<text x="86" y="186.3">DRV8833PWPR</text>
</g>
<g font-size="1.8" fill="#a90000">
<text x="186.6" y="32.8">1</text>
<text x="186.6" y="35.3">3</text>
<text x="195.5" y="32.8">2</text>
<text x="195.5" y="35.3">4</text>
<text x="186.6" y="37.8">5</text>
<text x="186.6" y="40.4">7</text>
<text x="195.5" y="37.8">6</text>
<text x="195.5" y="40.4">8</text>
<text x="186" y="45.5">11</text>
<text x="186.6" y="42.9">9</text>
<text x="194.9" y="42.9">10</text>
<text x="194.9" y="45.5">12</text>
<text x="186" y="48">13</text>
<text x="186" y="50.5">15</text>
<text x="194.9" y="48">14</text>
<text x="194.9" y="50.5">16</text>
<text x="194.2" y="79.8">2</text>
<text x="239.3" y="117.9">5</text>
<text x="239.3" y="122.9">6</text>
<text x="252" y="120.4">7</text>
<text x="161" y="130.9" transform="rotate(-90 161 130.9)">4</text>
<text x="187.3" y="134.4">3</text>
<text x="200" y="136.9">1</text>
<text x="236.2" y="134.4">10</text>
<text x="249.5" y="136.9">8</text>
<text x="161" y="142.9" transform="rotate(-90 161 142.9)">11</text>
<text x="187.3" y="139.4">2</text>
<text x="236.8" y="139.4">9</text>
<text x="237.4" y="149.6">12</text>
<text x="88.6" y="153.7" transform="rotate(-90 88.6 153.7)">14</text>
<text x="91.2" y="153.7" transform="rotate(-90 91.2 153.7)">12</text>
<text x="237.4" y="154.7">13</text>
<text x="250.1" y="152.1">14</text>
<text x="69.8" y="159.8">11</text>
<text x="70.4" y="157.2">1</text>
<text x="70.4" y="162.3">3</text>
<text x="70.4" y="164.8">6</text>
<text x="95.8" y="164.8">8</text>
<text x="69.8" y="172.5">15</text>
<text x="69.8" y="169.9">16</text>
<text x="95.8" y="169.9">2</text>
<text x="95.8" y="172.5">4</text>
<text x="69.8" y="177.5">10</text>
<text x="70.4" y="175">9</text>
<text x="95.8" y="177.5">5</text>
<text x="95.8" y="175">7</text>
<text x="83.6" y="184.2" transform="rotate(-90 83.6 184.2)">13</text>
</g>
<g font-size="1.8" fill="#0f0f0f">
<text x="180.5" y="42.8">RESV</text>
<text x="198.1" y="45.4">5V</text>
</g>
<g font-size="1.4" fill="#a90000">
<text x="69.2" y="54.4">4</text>
<text x="94.6" y="54.4">5</text>
<text x="69.2" y="62">8</text>
<text x="94.6" y="63.2">9</text>
<text x="69.2" y="69.6">7</text>
<text x="94.6" y="69.6">1</text>
<text x="261.4" y="69.2" transform="rotate(-90 261.4 69.2)">1</text>
<text x="263.9" y="69.2" transform="rotate(-90 263.9 69.2)">2</text>
<text x="266.4" y="69.2" transform="rotate(-90 266.4 69.2)">3</text>
<text x="69.2" y="77.2">6</text>
<text x="94.6" y="77.2">2</text>
<text x="259.7" y="72.1">4</text>
<text x="267.4" y="72.1">5</text>
<text x="82.3" y="88.2" transform="rotate(-90 82.3 88.2)">3</text>
</g>
<g font-size="1.4" fill="#006464">
<text x="72.9" y="55.3">VCC</text>
<text x="89.3" y="55.3">BAT</text>
<text x="72.9" y="63">CE</text>
<text x="90" y="64.2">EP</text>
<text x="72.9" y="70.6">CHRG#</text>
<text x="88.1" y="70.6">TEMP</text>
<text x="262.3" y="71.6" transform="rotate(-90 262.3 71.6)">1</text>
<text x="264.9" y="71.6" transform="rotate(-90 264.9 71.6)">2</text>
<text x="267.4" y="71.6" transform="rotate(-90 267.4 71.6)">3</text>
<text x="262.1" y="73.1">4</text>
<text x="265" y="73.1">5</text>
<text x="72.9" y="78.2">STDBY#</text>
<text x="87.9" y="78.2">PROG</text>
<text x="83.3" y="84.6" transform="rotate(-90 83.3 84.6)">GND</text>
</g>
</svg>
